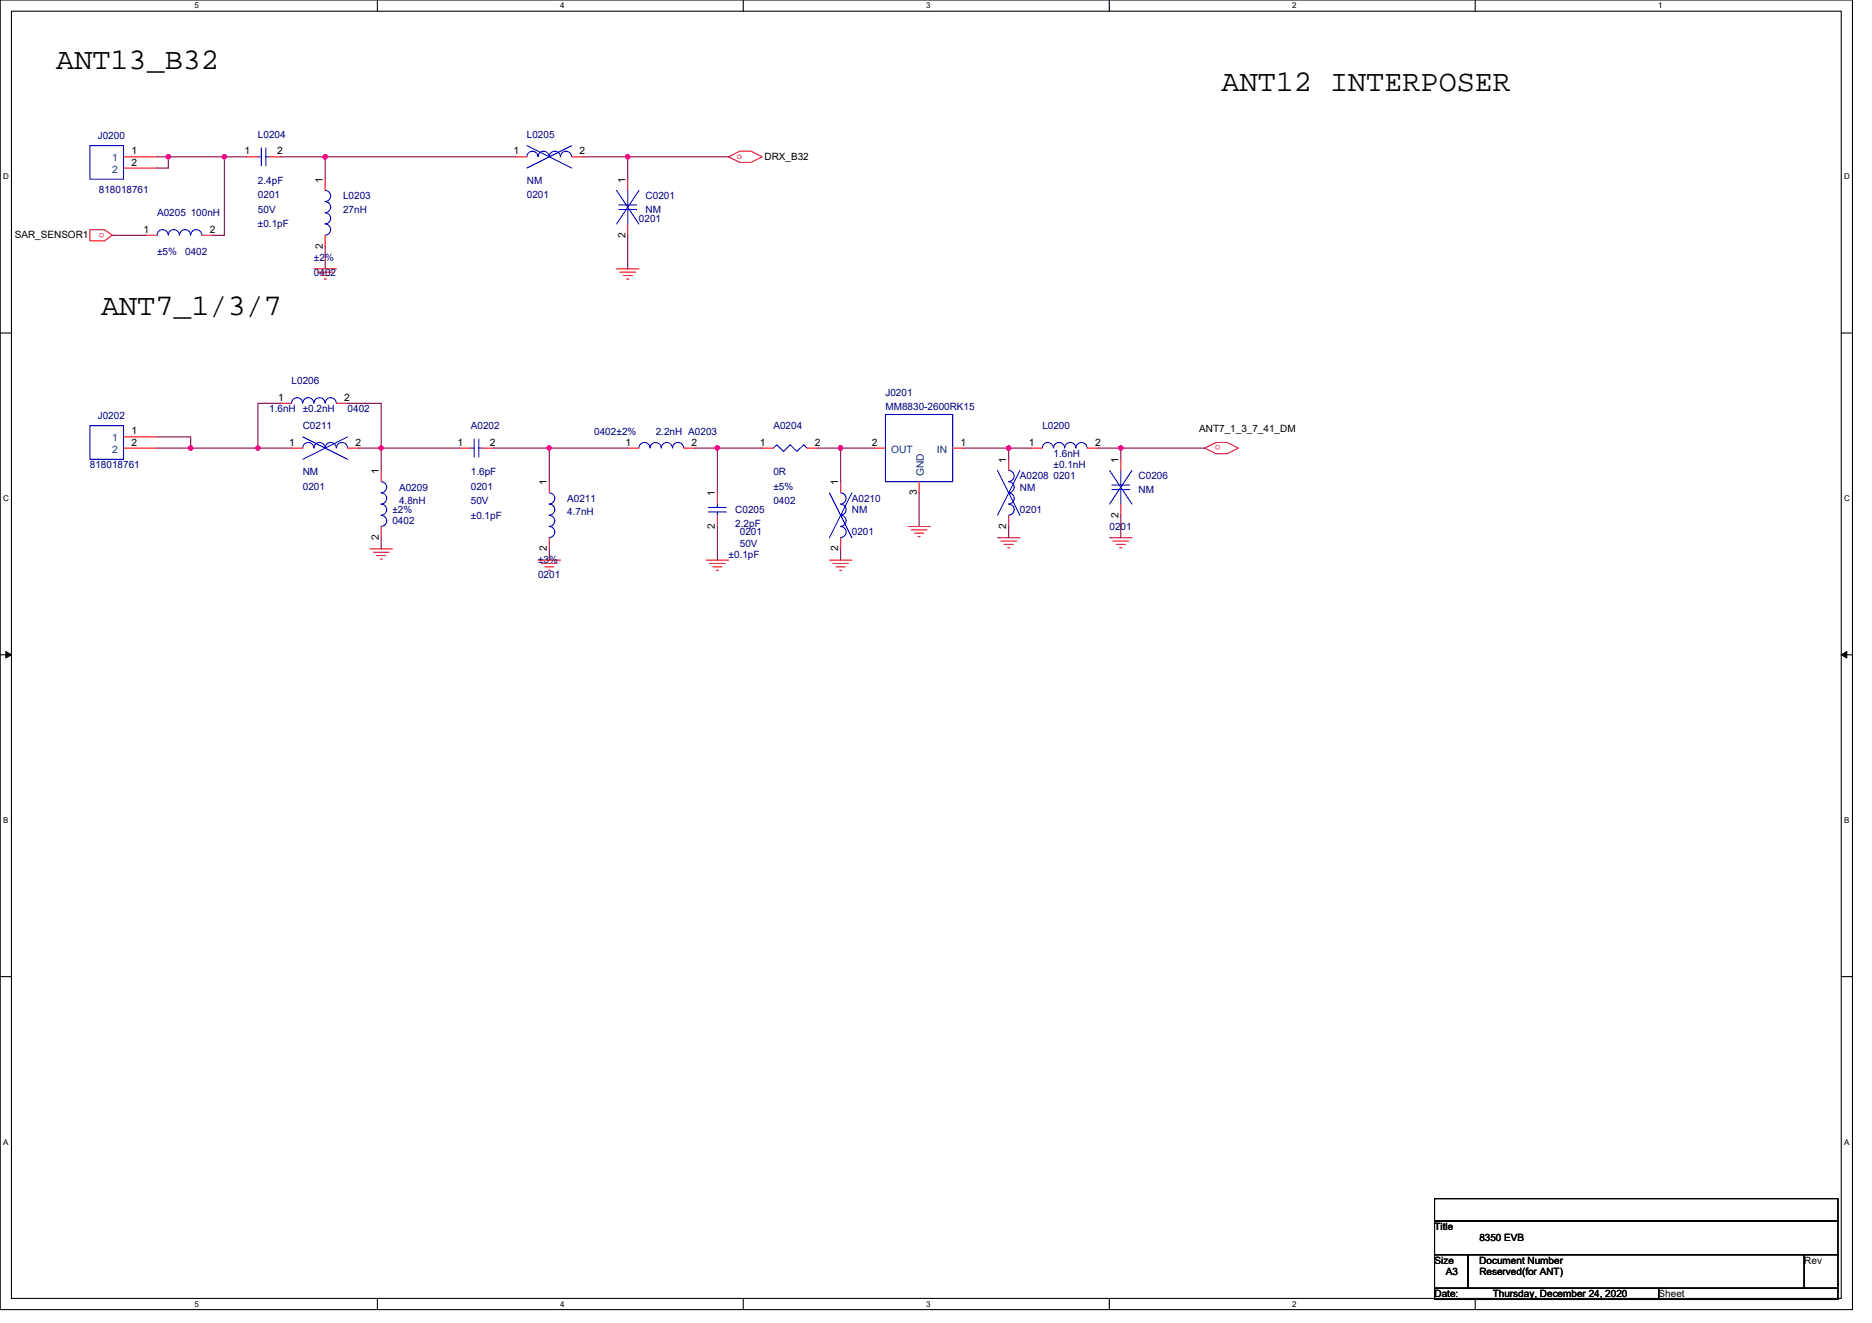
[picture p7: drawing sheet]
<svg xmlns="http://www.w3.org/2000/svg" width="297mm" height="210mm" viewBox="0 0 297 210" stroke-linecap="round" stroke-linejoin="round" font-family="sans-serif">
<path d="M0 0h293.9v207.9h-293.9zM1.8 1.8h290.4v204.3h-290.4z" fill="none" stroke="#000" stroke-width=".17"/>
<g fill="#fff">
<path d="M30.8 .2h.7v1.4h-.7z"/>
<path d="M30.8 206.3h.7v1.4h-.7z"/>
</g>
<path d="M59.9 0v1.8M59.9 206.1v1.8" fill="none" stroke="#000" stroke-width=".17"/>
<g fill="#fff">
<path d="M88.9 .2h.7v1.4h-.7z"/>
<path d="M88.9 206.3h.7v1.4h-.7z"/>
</g>
<path d="M117.9 0v1.8M117.9 206.1v1.8" fill="none" stroke="#000" stroke-width=".17"/>
<g fill="#fff">
<path d="M147 .2h.7v1.4h-.7z"/>
<path d="M147 206.3h.7v1.4h-.7z"/>
</g>
<path d="M176 0v1.8M176 206.1v1.8" fill="none" stroke="#000" stroke-width=".17"/>
<g fill="#fff">
<path d="M205 .2h.7v1.4h-.7z"/>
<path d="M205 206.3h.7v1.4h-.7z"/>
</g>
<path d="M234.1 0v1.8M234.1 206.1v1.8" fill="none" stroke="#000" stroke-width=".17"/>
<g fill="#fff">
<path d="M263.1 .2h.7v1.4h-.7z"/>
<path d="M.5 27.3h.9v1.4h-.9z"/>
<path d="M292.6 27.3h.9v1.4h-.9z"/>
<path d="M.5 78.4h.9v1.4h-.9z"/>
<path d="M292.6 78.4h.9v1.4h-.9z"/>
</g>
<path d="M0 52.9h1.8M292.2 52.9h1.7" fill="none" stroke="#000" stroke-width=".17"/>
<g fill="#fff">
<path d="M.5 129.5h.8v1.4h-.8z"/>
<path d="M292.6 129.5h.9v1.4h-.9z"/>
</g>
<path d="M0 103.9h1.8M292.2 103.9h1.7" fill="none" stroke="#000" stroke-width=".17"/>
<path d="M.9 103.4l.9 .5-.9 .5zM292.2 103.9l.8-.5v1z" fill="#000" stroke="#000" stroke-width=".16"/>
<g fill="#fff">
<path d="M.5 180.5h.8v1.4h-.8z"/>
<path d="M292.6 180.5h.9v1.4h-.9z"/>
</g>
<path d="M0 155h1.8M292.2 155h1.7M227.6 190.2h64v3.6h-64zM227.6 193.8h64v5.3h-64zM227.6 199.1h5.4v5.4h-5.4zM233 199.1h53.3v5.4h-53.3zM286.3 199.1h5.3v5.4h-5.3zM227.6 204.5h35.6v1.7h-35.6zM263.2 204.5h28.4v1.7h-28.4z" fill="none" stroke="#000" stroke-width=".17"/>
<g fill="none" stroke="#f00" stroke-width=".17">
<path d="M14.3 36.4h2.3l1.2 .9-1.2 .9h-2.3zM19.6 24.9h5.3M19.6 26.7h5.3M23.2 37.3h1.7M32 37.3h1.8M39.2 24.9h1.7M42.7 24.9h1.8M51.6 28.4v1.8M51.6 37.3v1.8M81.8 24.9h1.8M90.7 24.9h1.8M99.6 28.4v1.8"/>
<path d="M99.6 35.6v1.7M115.6 24.9l1.8-.9h1.8l1.7 .9-1.7 .9h-1.8zM49.8 42.7h3.6M50.4 43.2h2.4M50.9 43.7h1.4M51.4 44.3h.4M97.8 42.7h3.6M98.4 43.2h2.5M98.9 43.7h1.4M99.4 44.3h.4M19.6 69.3h5.3M19.6 71.1h5.3"/>
<path d="M44.5 64h1.8M46.3 71.1h1.7M53.4 64h1.8M55.2 71.1h1.7M60.5 74.7v1.8M72.9 71.1h1.8M76.5 71.1h1.8M87.2 76.5v1.7M99.6 71.1h1.8M108.5 71.1h1.8M113.8 78.2v1.8M120.9 71.1h1.8"/>
<path d="M128.1 71.1h1.7M133.4 76.5v1.7M138.7 71.1h1.8M145.8 76.5v1.7M151.2 71.1h1.7M160.1 72.9v1.8M163.6 71.1h1.8M172.5 71.1h1.8M177.8 72.9v1.8M191.2 71.1l1.8-.9h1.7l1.8 .9-1.8 .9h-1.7zM58.7 87.1h3.6M59.2 87.7h2.5"/>
<path d="M59.8 88.2h1.4M60.3 88.7h.4M60.5 83.6v1.7M85.4 88.9h3.5M85.9 89.4h2.5M86.4 90h1.5M87 90.5h.3M87.2 85.3v1.8M112.1 88.9h3.5M112.6 89.4h2.5M113.1 90h1.5M113.7 90.5h.3"/>
<path d="M113.8 81.8v1.8M131.6 88.9h3.6M132.1 89.4h2.5M132.7 90h1.4M133.2 90.5h.4M133.4 85.3v1.8M144.1 83.6h3.5M144.6 84.1h2.5M145.1 84.6h1.5M145.7 85.2h.3M158.3 85.3h3.5M158.8 85.9h2.5"/>
<path d="M159.3 86.4h1.5M159.9 87h.3M160.1 81.8v1.8M176.1 85.3h3.5M176.6 85.9h2.5M177.1 86.4h1.5M177.7 87h.3M177.8 80v1.8"/>
</g>
<g fill="none" stroke="#00f" stroke-width=".17">
<path d="M14.3 23.1h5.3v5.3h-5.3zM30.2 37.3a.89 .89 0 0 0-.8-.9 .89 .89 0 0 0-.9 .9 .89 .89 0 0 0-.9-.9 .89 .89 0 0 0-.9 .9 .88 .88 0 0 0-.9-.9 .88 .88 0 0 0-.9 .9M32 37.3a.88 .88 0 0 0-.9-.9 .88 .88 0 0 0-.8 .9M40.9 24.9h.6M41.5 23.5v2.8M42.2 23.5v2.8M42.2 24.9h.5M51.6 30.2a.88 .88 0 0 1 .9 .9 .88 .88 0 0 1-.9 .9M51.6 32a.88 .88 0 0 1 .9 .9 .88 .88 0 0 1-.9 .9M51.6 33.8a.88 .88 0 0 1 .9 .9 .88 .88 0 0 1-.9 .8 .89 .89 0 0 1 .9 .9 .89 .89 0 0 1-.9 .9M83.6 23.1l7.1 3.6M90.7 24.9a.89 .89 0 0 0-.9-.9 .89 .89 0 0 0-.9 .9 .89 .89 0 0 0-.9-.9 .89 .89 0 0 0-.9 .9 .89 .89 0 0 0-.8-.9 .89 .89 0 0 0-.9 .9 .88 .88 0 0 0-.9-.9 .88 .88 0 0 0-.9 .9"/>
<path d="M90.7 23.1l-7.1 3.6M97.8 30.2l3.6 5.4M98.2 32.5h2.8M98.2 33.3h2.8M99.6 30.2v2.3M99.6 33.3v2.3M101.4 30.2l-3.6 5.4M14.3 67.6h5.3v5.3h-5.3zM46.3 64a.88 .88 0 0 1 .8-.9 .88 .88 0 0 1 .9 .9 .89 .89 0 0 1 .9-.9 .89 .89 0 0 1 .9 .9M48 69.3l7.2 3.6M49.8 71.1a.88 .88 0 0 0-.9-.9 .88 .88 0 0 0-.9 .9M49.8 64a.88 .88 0 0 1 .9-.9 .88 .88 0 0 1 .9 .9"/>
<path d="M51.6 71.1a.88 .88 0 0 0-.9-.9 .88 .88 0 0 0-.9 .9M51.6 64a.88 .88 0 0 1 .9-.9 .88 .88 0 0 1 .9 .9M53.4 71.1a.88 .88 0 0 0-.9-.9 .88 .88 0 0 0-.9 .9M55.1 71.1a.88 .88 0 0 0-.8-.9 .88 .88 0 0 0-.9 .9M55.2 69.3l-7.2 3.6M60.5 76.5a.88 .88 0 0 1 .9 .8 .88 .88 0 0 1-.9 .9 .89 .89 0 0 1 .9 .9 .89 .89 0 0 1-.9 .9M74.7 71.1h.5M75.2 69.7v2.8M76 69.7v2.8M76 71.1h.5M87.1 78.2a.88 .88 0 0 1 .9 .9 .88 .88 0 0 1-.9 .9M103.1 71.1a.88 .88 0 0 0-.8-.9 .88 .88 0 0 0-.9 .9"/>
<path d="M108.5 71.1a.89 .89 0 0 0-.9-.9 .89 .89 0 0 0-.9 .9 .89 .89 0 0 0-.9-.9 .89 .89 0 0 0-.9 .9 .88 .88 0 0 0-.9-.9 .88 .88 0 0 0-.8 .9M122.7 71.1l.6-.5 1 1 1.1-1 1 1 1.1-1 .6 .5M131.6 78.2l3.6 7.1M133.4 78.2a.88 .88 0 0 1 .9 .9 .88 .88 0 0 1-.9 .9M135.2 78.2l-3.6 7.1M140.5 65.8h10.7v10.7h-10.7zM158.3 74.7l3.5 7.1M160 74.7a.88 .88 0 0 1 .9 .9 .88 .88 0 0 1-.9 .8 .89 .89 0 0 1 .9 .9 .89 .89 0 0 1-.9 .9 .89 .89 0 0 1 .9 .9 .89 .89 0 0 1-.9 .9M161.8 74.7l-3.5 7.1M168.9 71.1a.89 .89 0 0 0-.9-.9 .89 .89 0 0 0-.9 .9 .88 .88 0 0 0-.8-.9 .88 .88 0 0 0-.9 .9M170.7 71.1a.88 .88 0 0 0-.9-.9 .88 .88 0 0 0-.9 .9M172.5 71.1a.88 .88 0 0 0-.9-.9 .88 .88 0 0 0-.9 .9"/>
<path d="M176.1 74.7l3.5 5.3M176.4 77h2.9M176.4 77.7h2.9M177.8 74.7v2.3M177.8 77.7v2.3M179.6 74.7l-3.5 5.3M60.5 80a.88 .88 0 0 1 .9 .9 .88 .88 0 0 1-.9 .9M60.5 81.8a.88 .88 0 0 1 .9 .9 .88 .88 0 0 1-.9 .8M87.1 80a.88 .88 0 0 1 .9 .9 .88 .88 0 0 1-.9 .9M87.1 81.8a.88 .88 0 0 1 .9 .9 .88 .88 0 0 1-.9 .8M87.1 83.6a.88 .88 0 0 1 .9 .8 .88 .88 0 0 1-.9 .9M112.4 80.5h2.8"/>
<path d="M112.4 81.3h2.8M113.8 80v.5M113.8 81.3v.5M133.4 80a.88 .88 0 0 1 .9 .9 .88 .88 0 0 1-.9 .9M133.4 81.8a.88 .88 0 0 1 .9 .9 .88 .88 0 0 1-.9 .8M133.4 83.6a.88 .88 0 0 1 .9 .8 .88 .88 0 0 1-.9 .9M160 80a.88 .88 0 0 1 .9 .9 .88 .88 0 0 1-.9 .9"/>
</g>
<g fill="none" stroke="#800040" stroke-width=".17">
<path d="M17.8 37.3h5.4M24.9 24.9h1.8M26.7 24.9h8.9M26.7 24.9v1.8h-1.8M35.6 24.9v12.4h-1.8M35.6 24.9h3.6M44.5 24.9h7.1M51.6 24.9h30.2M51.6 24.9v3.5M51.6 39.1v3.6M92.5 24.9h7.1M99.6 24.9h16"/>
<path d="M99.6 24.9v3.5M99.6 37.3v5.4M24.9 71.1h5.4M24.9 69.3h5.4v1.8M30.3 71.1h10.6M40.9 71.1h5.4M44.5 64h-3.6v7.1M55.2 64h5.3v7.1M56.9 71.1h3.6M60.5 71.1v3.6M60.5 71.1h12.4M78.3 71.1h8.9"/>
<path d="M99.6 71.1h-12.4v5.4M110.3 71.1h3.5M113.8 71.1v7.1M113.8 71.1h7.1M129.8 71.1h3.6M133.4 71.1v5.4M133.4 71.1h5.3M145.8 78.2v5.4M152.9 71.1h7.2M160.1 71.1h3.5M160.1 71.1v1.8M174.3 71.1h3.5"/>
<path d="M177.8 71.1v1.8M177.8 71.1h13.4M60.5 85.3v1.8M87.2 87.1v1.8M113.8 83.6v5.3M133.4 87.1v1.8M160.1 83.6v1.7M177.8 81.8v3.5"/>
</g>
<g fill="#f0f" stroke="#f0f" stroke-width=".17">
<circle cx="26.7" cy="24.9" r=".35"/>
<circle cx="51.6" cy="24.9" r=".35"/>
<circle cx="99.6" cy="24.9" r=".35"/>
<circle cx="35.6" cy="24.9" r=".35"/>
<circle cx="160" cy="71.1" r=".35"/>
<circle cx="113.8" cy="71.1" r=".35"/>
<circle cx="30.3" cy="71.1" r=".35"/>
<circle cx="40.9" cy="71.1" r=".35"/>
<circle cx="87.1" cy="71.1" r=".35"/>
<circle cx="177.8" cy="71.1" r=".35"/>
<circle cx="60.5" cy="71.1" r=".35"/>
<circle cx="133.4" cy="71.1" r=".35"/>
</g>
<g font-size="4.8">
<text x="8.9" y="10.9">ANT13_B32</text>
<text x="193.8" y="14.5">ANT12 INTERPOSER</text>
<text x="16" y="50.1">ANT7_1/3/7</text>
</g>
<g font-size="1.6" fill="#000080">
<text x="15.5" y="22">J0200</text>
<text x="40.9" y="21.9">L0204</text>
<text x="83.6" y="21.9">L0205</text>
<text x="40.9" y="29.1">2.4pF</text>
<text x="83.6" y="29.1">NM</text>
<text x="15.7" y="30.6">818018761</text>
<text x="24.9" y="34.3">A0205 100nH</text>
<text x="40.9" y="31.5">0201</text>
<text x="40.9" y="33.8">50V</text>
<text x="54.4" y="31.6">L0203</text>
<text x="54.4" y="33.8">27nH</text>
<text x="83.6" y="31.5">0201</text>
<text x="101.4" y="35.2">0201</text>
<text x="102.4" y="31.6">C0201</text>
<text x="102.4" y="33.8">NM</text>
<text x="24.9" y="40.5">±5%</text>
<text x="29.4" y="40.5">0402</text>
<text x="40.9" y="36.1">±0.1pF</text>
<text x="49.8" y="41.4">±2%</text>
<text x="49.8" y="43.7">0402</text>
<text x="42.7" y="65.4">1.6nH ±0.2nH</text>
<text x="46.3" y="61">L0206</text>
<text x="55.2" y="65.4">0402</text>
<text x="140.5" y="62.9">J0201</text>
<text x="140.5" y="65.1">MM8830-2600RK15</text>
<text x="15.5" y="66.5">J0202</text>
<text x="48" y="68.1">C0211</text>
<text x="74.7" y="68.1">A0202</text>
<text x="94.3" y="69">0402±2%</text>
<text x="104.1" y="69">2.2nH A0203</text>
<text x="122.7" y="68.1">A0204</text>
<text x="165.4" y="68.1">L0200</text>
<text x="14.3" y="74.3">818018761</text>
<text x="48" y="75.4">NM</text>
<text x="48" y="77.7">0201</text>
<text x="63.3" y="77.9">A0209</text>
<text x="74.7" y="75.4">1.6pF</text>
<text x="74.7" y="77.7">0201</text>
<text x="122.7" y="75.4">0R</text>
<text x="122.7" y="77.7">±5%</text>
<text x="161.8" y="76.1">A0208</text>
<text x="161.8" y="77.9">NM</text>
<text x="167.2" y="72.5">1.6nH</text>
<text x="167.2" y="74.3">±0.1nH</text>
<text x="167.2" y="76.1">0201</text>
<text x="180.7" y="76.1">C0206</text>
<text x="62.3" y="81.4">±2%</text>
<text x="62.3" y="83.2">0402</text>
<text x="63.3" y="80">4.8nH</text>
<text x="74.7" y="80">50V</text>
<text x="74.7" y="82.3">±0.1pF</text>
<text x="90" y="79.7">A0211</text>
<text x="90" y="81.8">4.7nH</text>
<text x="116.7" y="81.4">C0205</text>
<text x="116.7" y="83.6">2.2pF</text>
<text x="122.7" y="80">0402</text>
<text x="135.2" y="79.7">A0210</text>
<text x="135.2" y="81.4">NM</text>
<text x="161.8" y="81.4">0201</text>
<text x="180.7" y="78.2">NM</text>
<text x="85.4" y="89.4">±3%</text>
<text x="115.6" y="88.5">±0.1pF</text>
<text x="117.4" y="85">0201</text>
<text x="117.4" y="86.8">50V</text>
<text x="135.2" y="85">0201</text>
<text x="176.1" y="84.1">0201</text>
<text x="85.4" y="91.7">0201</text>
</g>
<g font-size="1.6" fill="#004080">
<text x="17.8" y="25.6">1</text>
<text x="17.8" y="27.4">2</text>
<text x="17.8" y="70.1">1</text>
<text x="17.8" y="71.8">2</text>
<text x="141.4" y="71.8">OUT</text>
<text x="148.7" y="71.8">IN</text>
<text x="146.6" y="75.6" transform="rotate(-90 146.6 75.6)">GND</text>
</g>
<g font-size="1.6">
<text x="20.8" y="24.5">1</text>
<text x="20.8" y="26.3">2</text>
<text x="38.8" y="24.5">1</text>
<text x="44" y="24.5">2</text>
<text x="51.2" y="29" transform="rotate(-90 51.2 29)">1</text>
<text x="81.5" y="24.5">1</text>
<text x="92" y="24.5">2</text>
<text x="99.2" y="29" transform="rotate(-90 99.2 29)">1</text>
<text x="121.3" y="25.4">DRX_B32</text>
<text x="2.3" y="37.7">SAR_SENSOR1</text>
<text x="22.8" y="37">1</text>
<text x="33.3" y="37">2</text>
<text x="51.2" y="39.5" transform="rotate(-90 51.2 39.5)">2</text>
<text x="99.2" y="37.7" transform="rotate(-90 99.2 37.7)">2</text>
<text x="44.1" y="63.6">1</text>
<text x="54.6" y="63.6">2</text>
<text x="20.8" y="69">1</text>
<text x="20.8" y="70.7">2</text>
<text x="45.9" y="70.7">1</text>
<text x="56.4" y="70.7">2</text>
<text x="72.6" y="70.7">1</text>
<text x="77.7" y="70.7">2</text>
<text x="99.2" y="70.7">1</text>
<text x="109.7" y="70.7">2</text>
<text x="120.6" y="70.7">1</text>
<text x="129.3" y="70.7">2</text>
<text x="138.4" y="70.7">2</text>
<text x="152.4" y="70.7">1</text>
<text x="163.3" y="70.7">1</text>
<text x="173.8" y="70.7">2</text>
<text x="190.3" y="68.6">ANT7_1_3_7_41_DM</text>
<text x="60.1" y="75.2" transform="rotate(-90 60.1 75.2)">1</text>
<text x="86.8" y="77" transform="rotate(-90 86.8 77)">1</text>
<text x="133" y="77" transform="rotate(-90 133 77)">1</text>
<text x="159.7" y="73.4" transform="rotate(-90 159.7 73.4)">1</text>
<text x="177.5" y="73.4" transform="rotate(-90 177.5 73.4)">1</text>
<text x="113.4" y="83.9" transform="rotate(-90 113.4 83.9)">2</text>
<text x="113.4" y="78.8" transform="rotate(-90 113.4 78.8)">1</text>
<text x="145.5" y="78.6" transform="rotate(-90 145.5 78.6)">3</text>
<text x="159.7" y="83.9" transform="rotate(-90 159.7 83.9)">2</text>
<text x="177.5" y="82.2" transform="rotate(-90 177.5 82.2)">2</text>
<text x="60.1" y="85.7" transform="rotate(-90 60.1 85.7)">2</text>
<text x="86.8" y="87.5" transform="rotate(-90 86.8 87.5)">2</text>
<text x="133" y="87.5" transform="rotate(-90 133 87.5)">2</text>
<text x="227.6" y="195.2">Title</text>
<text x="234.7" y="197">8350 EVB</text>
<text x="227.6" y="200.6">Size</text>
<text x="229.4" y="202.3">A3</text>
<text x="234.7" y="200.6">Document Number</text>
<text x="234.7" y="202.3">Reserved(for ANT)</text>
<text x="286.3" y="200.6">Rev</text>
<text x="227.6" y="205.9">Date:</text>
<text x="236.9" y="205.9">Thursday, December 24, 2020</text>
<text x="263.2" y="205.9">Sheet</text>
</g>
<g font-size="1.6" fill="#f00">
<text x="116.9" y="25.3">o</text>
<text x="16.6" y="36.9" transform="rotate(180 16.6 36.9)">o</text>
<text x="193.7" y="70.7" transform="rotate(180 193.7 70.7)">o</text>
</g>
<g font-size="1.3">
<text x="30.8" y="1.3">5</text>
<text x="88.9" y="1.3">4</text>
<text x="147" y="1.3">3</text>
<text x="205" y="1.3">2</text>
<text x="263.1" y="1.3">1</text>
<text x=".5" y="28.4">D</text>
<text x="292.6" y="28.4">D</text>
<text x=".5" y="79.5">C</text>
<text x="292.6" y="79.5">C</text>
<text x=".5" y="130.6">B</text>
<text x="292.6" y="130.6">B</text>
<text x=".5" y="181.7">A</text>
<text x="292.6" y="181.7">A</text>
<text x="30.8" y="207.4">5</text>
<text x="88.9" y="207.4">4</text>
<text x="147" y="207.4">3</text>
<text x="205" y="207.4">2</text>
</g>
</svg>
